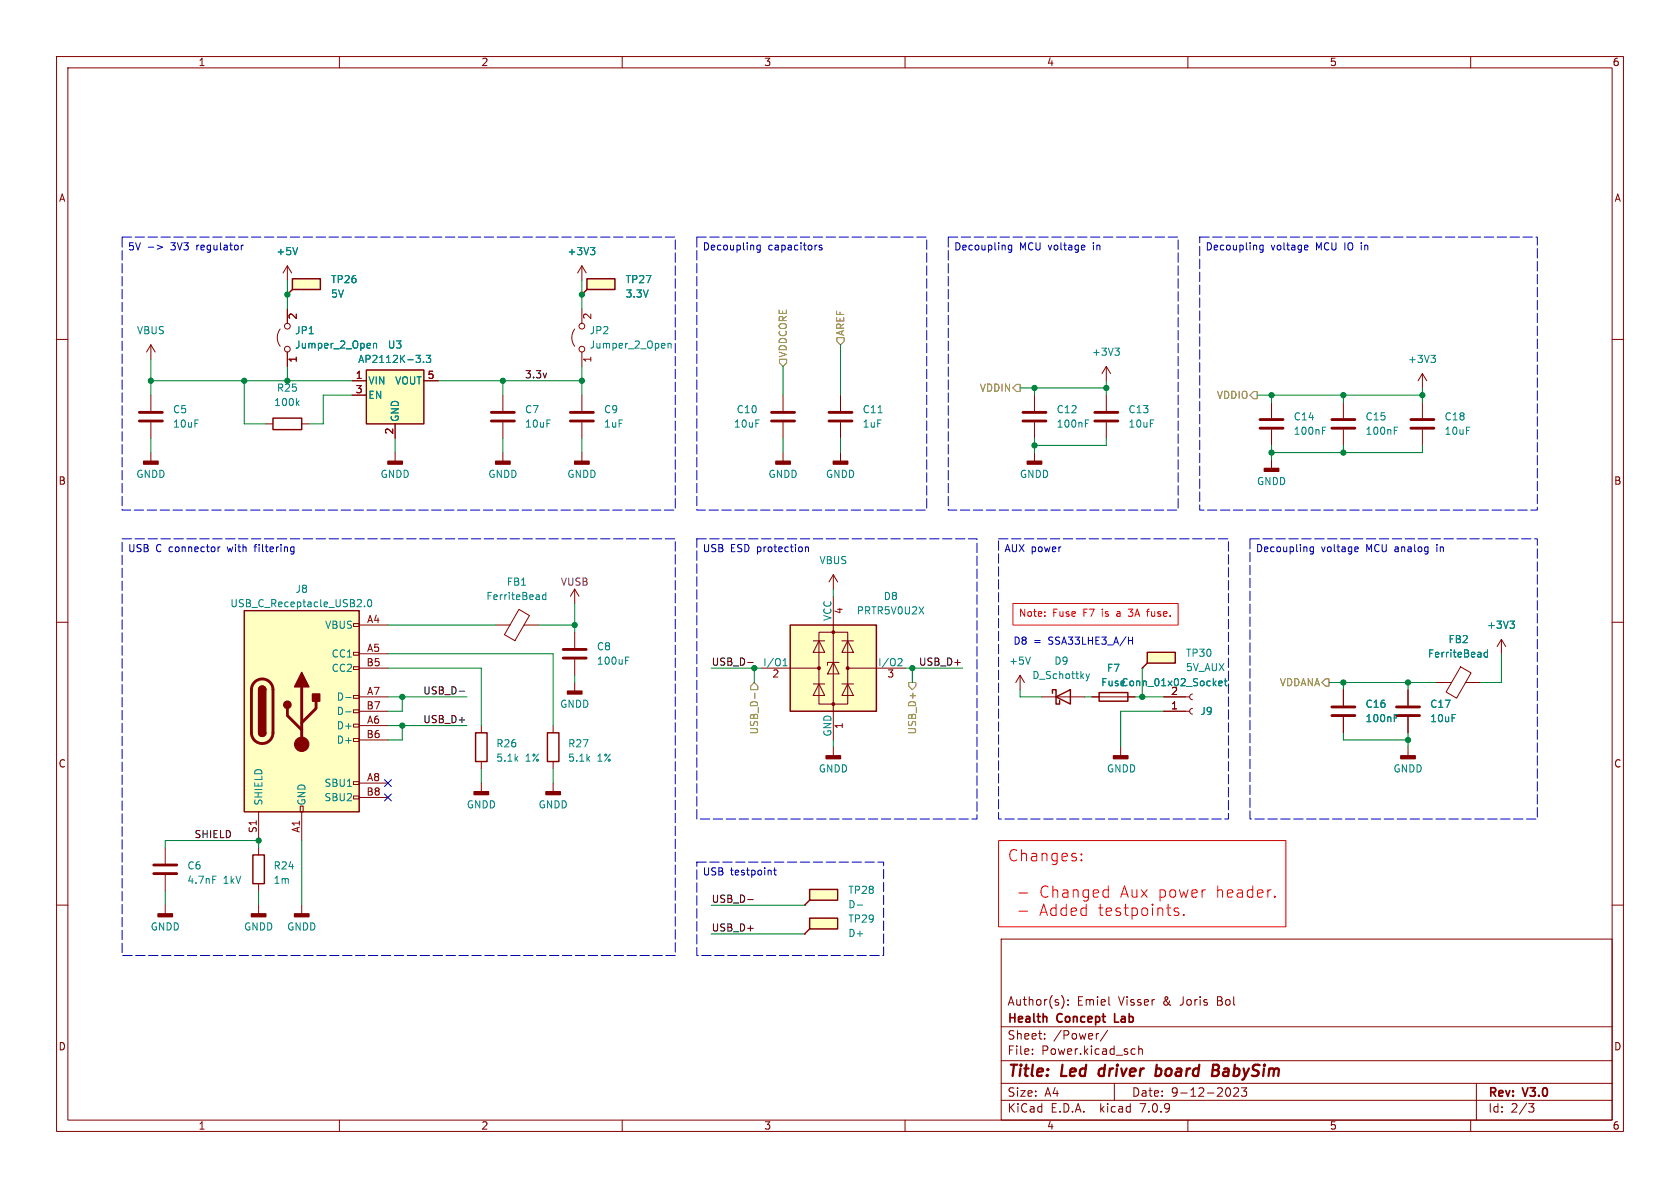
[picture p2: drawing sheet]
<svg xmlns="http://www.w3.org/2000/svg" width="297mm" height="210mm" viewBox="0 0 297 210" stroke-linecap="round" stroke-linejoin="round" font-family="sans-serif">
<g fill="none" stroke="#840000" stroke-width=".18">
<path d="M10 10h277v190h-277zM12 12h273v186h-273zM60 10v2M110 10v2M160 10v2M210 10v2M260 10v2M10 60h2M49.5 58.2a2.54 2.54 0 0 0 0 3M50.8 52.1h.1M50.8 47l-.8 1.3M50.8 47v2.5"/>
<path d="M50.8 54.6v2.6M50.8 47l.8 1.3M101.6 58.2a2.54 2.54 0 0 0 0 3M102.9 52.1h.1M102.9 47v2.5M102.9 54.6v2.6M102.9 47l-.8 1.3M102.9 47l.7 1.3M285 60h2M26.7 61v2.5M26.7 69.9v2.7M26.7 74.7v2.8"/>
<path d="M26.7 61l-.8 1.2M26.7 61l.7 1.2M47 74.9h1.3M50.8 62.2v2.6M53.3 74.9h1.3M62.2 67.3h2.6M62.2 69.9h2.6M69.8 74.9v2.6M74.9 67.3h2.6M88.9 69.9v2.7M88.9 74.7v2.8M102.9 62.2v2.6"/>
<path d="M102.9 69.9v2.7M102.9 74.7v2.8M138.4 69.9v2.7M138.4 74.7v2.8M148.6 69.9v2.7M148.6 74.7v2.8M182.9 69.9v2.7M182.9 74.7v2.8M195.6 64.8v2.5M195.6 69.9v2.7M195.6 74.7v2.8M195.6 64.8l-.8 1.2"/>
<path d="M195.6 64.8l.7 1.2M224.8 71.1v2.8M224.8 75.9v2.8M237.5 71.1v2.8M237.5 75.9v2.8M251.5 66l-.8 1.3M251.5 66v2.6M251.5 71.1v2.8M251.5 75.9v2.8M251.5 66l.7 1.3M26.7 80v1.5M69.8 80v1.5"/>
<path d="M88.9 80v1.5M102.9 80v1.5M138.4 80v1.5M148.6 80v1.5M182.9 80v1.5M224.8 81.3v1.5M10 110h2M62.5 117.9h1v.5h-1zM62.5 115.3h1v.5h-1zM62.5 110.2h1v.5h-1zM63.5 118.1h5.1M63.5 110.5h5.1"/>
<path d="M63.5 115.6h5.1M87.6 110.5h2.6M91.7 107.7l1.9 1.1-2.6 4.5-1.8-1.1zM92.7 110.5h2.5M101.6 104.1v2.6M101.6 111.8v2.8M101.6 116.6v2.8M101.6 104.1l-.8 1.3M101.6 104.1l.8 1.3M134.6 118.1h10.2M143.8 113.3h2M144.8 111.8h5.1v12.7h-5.1z"/>
<path d="M144.8 113.3l1 2h-2zM147.3 117.1l1 2h-2zM147.3 101.6l-.7 1.3M147.3 101.6v2.5M147.3 105.4v25.4M147.3 101.6l.8 1.3M148.3 117.1h-2v.5M148.8 113.3h2.1M149.9 113.3l1 2h-2.1zM149.9 118.1h10.1M180.3 119.4l-.7 1.3M180.3 119.4v2.5"/>
<path d="M180.3 119.4l.8 1.3M201.9 118.1h.1M258.2 117.9l1.9 1-2.6 4.5-1.8-1.1zM265.4 113l-.7 1.3M265.4 113v2.6M265.4 113l.8 1.3M285 110h2M62.5 138.2h1v.5h-1zM62.5 130.6h1v.5h-1zM62.5 128h1v.5h-1zM62.5 125.5h1v.5h-1zM62.5 122.9h1v.5h-1z"/>
<path d="M63.5 123.2h5.1M63.5 125.7h5.1M63.5 128.3h5.1M63.5 138.4h5.1M63.5 130.8h5.1M85.1 128.3v1.2M85.1 134.6v1.3M85.1 138.4v1.6M97.8 128.3v1.2M97.8 134.6v1.3M97.8 138.4v1.6M101.6 120.7v1.5"/>
<path d="M143.8 120.9h2M144.8 120.9l1 2h-2zM147.3 132.1v1.5M148.8 120.9h2.1M149.9 120.9l1 2h-2.1zM184.1 123.2h7.7M193 123.2h7.7M198.1 132.1v1.5M205.7 123.2h4.6M205.7 125.7h4.6M210.8 122.7l-.3 .1-.2 .4 .2 .3 .3 .2M210.8 125.2l-.3 .2-.2 .3 .2 .4 .3 .1"/>
<path d="M237.5 121.9v2.8M237.5 126.7v2.8M248.9 121.9v2.8M248.9 126.7v2.8M248.9 132.1v1.5M254 120.7h2.6M259.1 120.7h2.5M10 160h2M29.2 149.9v2.8M29.2 154.7v2.8M45.7 143.5v5.1M45.7 149.9v1.2"/>
<path d="M45.7 156.2v1.3M53.1 142.5h.5v1h-.5zM53.3 143.5v5.1M62.5 140.7h1v.5h-1zM63.5 141h5.1M285 160h2M29.2 160v1.5M45.7 160v1.5M53.3 160v1.5M142.2 165.1h.1M142.2 160h.1M177 166h108v32h-108z"/>
<path d="M187.7 176a1.72 1.72 0 0 1 0 2.3M188.8 177.6v.1M188.8 176.8v.1M196.1 177.6l.1 .1M60 198v2M110 198v2M160 198v2M177 194.5h108M177 191.5h108M177 187.5h108M177 181.5h108M182.5 186.3v.1"/>
<path d="M182.5 185.5v.1M184.7 183.6v.1M184.7 182.8v.1M194.2 182.7l-.2 .1M195.8 182.1l-1.3 2M197 191.5v3M200.2 185.4l.5 .1M200.7 186.3l-.5 .1M201.3 185.5l.2-.1 .4 .1 .1 .9M201.3 184.9v1.5M210 198v2M217.4 192.4l.1 .8-.1 .5-.2 .1"/>
<path d="M218.9 192.4v.5l-.9 .9h1M220.4 192.3l-.5 .6 .4 .1v.7l-.2 .1h-.4l-.2-.1M260 198v2M261 191.5v6.5M270.2 195.1h1l-.5 .6 .4 .1 .1 .5-.3 .3h-.4"/>
<circle cx="50.8" cy="57.7" r=".51"/>
<circle cx="102.9" cy="57.7" r=".51"/>
<circle cx="50.8" cy="61.7" r=".51"/>
<circle cx="102.9" cy="61.7" r=".51"/>
</g>
<path d="M194.4 189.1l-.2 .7 .3 .4M204.4 189l.2-.1 .6 .1M204.5 188.2l-.2 2M205.1 190a.66 .66 0 0 1-.8 .1M214.4 189.2h.7M214.5 188.2h.7a.49 .49 0 0 1 .3 .5 .49 .49 0 0 1-.4 .5M215.1 189.2l.2 .1a.58 .58 0 0 1-.3 .9h-.7" fill="none" stroke="#840000" stroke-width=".4"/>
<path d="M184.8 179.7l.3 .2v.8M197.1 179.2v1.5h.7" fill="none" stroke="#840000" stroke-width=".3"/>
<g fill="none" stroke="#840000" stroke-width=".25">
<path d="M51.7 49.3h4.9v1.9h-4.9zM51.7 51.2l-.9 .9M103.8 49.3h4.9v1.9h-4.9zM103.8 51.2l-.9 .9M48.3 73.9h5v2h-5zM64.8 65.4h10.1v9.5h-10.1zM43.2 108h20.3v35.5h-20.3zM139.7 110.5h15.2v15.2h-15.2zM202.8 115.3h5v1.9h-5zM202.8 117.2l-.9 .9M45.7 129.5a.64 .64 0 0 0 .7 .7 .64 .64 0 0 0 .6-.7M45.7 121.9a.64 .64 0 0 1 .7-.6 .64 .64 0 0 1 .6 .6"/>
<path d="M84.1 129.5h2v5.1h-2zM96.8 129.5h2v5.1h-2zM186.1 122.6v-.7h.6v2.6h.6v-.7M186.7 123.2l2.5-1.3v2.6zM194.3 122.4h5.1v1.6h-5.1zM44.7 151.1h2v5.1h-2zM143.1 157.2h5v1.9h-5zM143.1 159.1l-.9 .9M143.1 162.3h5v1.9h-5zM143.1 164.2l-.9 .9"/>
</g>
<g fill="none" stroke="#840000" stroke-width=".51">
<path d="M24.6 74.4h4.1M24.6 72.9h4.1M86.9 74.4h4M86.9 72.9h4M100.8 74.4h4.1M100.8 72.9h4.1M136.4 74.4h4.1M136.4 72.9h4.1M146.6 74.4h4M146.6 72.9h4M180.8 74.4h4.1M180.8 72.9h4.1"/>
<path d="M193.5 74.4h4.1M193.5 72.9h4.1M222.8 75.7h4M222.8 74.2h4M235.5 75.7h4M235.5 74.2h4M249.4 75.7h4.1M249.4 74.2h4.1M99.6 116.3h4M99.6 114.8h4M45 120.6a1.9 1.9 0 0 1 2.1-.4 1.9 1.9 0 0 1 1.2 1.7v7.6a1.91 1.91 0 0 1-1.9 1.9 1.91 1.91 0 0 1-2-1.9l.1-7.7 .1-.7zM50.8 125.2v1.3l2.5 2.5"/>
<path d="M53.3 121.4v10.2M55.9 124v1.2l-2.6 2.6M235.5 126.5h4M235.5 125h4M246.9 126.5h4.1M246.9 125h4.1M27.2 154.4h4M27.2 152.9h4"/>
</g>
<g fill="none" stroke="#008484" stroke-width=".18">
<path d="M52.6 43.8l-.4 1.2M104.4 43.8h.8l-.5 .4M104.9 44.2l.3 .3v.3l-.3 .2M52.5 71.2l.4 .5M52.9 70.9l-.5 .4M66 60.7v.8M66 60.8l.2-.1 .3 .1 .1 .7M73.5 62.8h.8l-.4 .5M74.3 63.4v.6M74.9 64v.1M75.4 62.8h.7l-.4 .5 .4 .1v.6l-.2 .1-.5-.1M118.1 60.8l.2-.1 .3 .1v.7"/>
<path d="M118.1 60.7v.8M155.2 73h.8M191.9 74.8h.4M191.9 74.2h.6M197.1 61.5h.8l-.4 .5M197.6 62l.3 .3v.3l-.3 .2M233.8 76.1h.4M233.8 75.5h.6M246.5 76.1h.4M246.5 75.5h.6M253 62.8h.8l-.5 .5M253.5 63.3l.3 .2v.3l-.3 .3"/>
<path d="M64.4 107.1v.2M65.1 106.1l.2-.1a.68 .68 0 0 1 .4 .6 .68 .68 0 0 1-.4 .7l-.2-.2-.1-.3zM96.5 105.2l-.4-.1-.2 .3 .1 .5h.5M96.5 104.7v1.3M110.6 116.8h.4M110.6 116.1h.6M138.4 117.7h.8M138.4 116.8l.4-.4v1.3M158.9 116.4l.5 .1 .1 .3-.8 .9h.8M182.2 116.1l-.5 1.3M192 119.1l.3 .9M192.3 120l-.3 .4"/>
<path d="M192.6 119.1l-.3 .9M216.6 120v1l.3 .2M263 115.4l-.4-.1-.2 .2 .1 .6h.5M263 114.9v1.2M266.9 109.8h.8l-.4 .5M267.5 110.3l.2 .2v.3l-.2 .3M61.1 123.3h1M61.1 125.8h1M215.5 120.8l.6-.1-.1-.3h-.4l-.1 .2v.6h.5M216.4 120.4h.5M246.5 126.9h.4M246.5 126.3h.6"/>
<path d="M37.6 154.9h.6M151.5 160h1"/>
</g>
<g fill="#840000" stroke="#840000" stroke-width=".25">
<path d="M196.8 133.6h2.6v.5h-2.6z"/>
<path d="M100.3 122.2h2.6v.5h-2.6z"/>
<path d="M101.6 81.5h2.5v.5h-2.5z"/>
<path d="M247.6 133.6h2.6v.5h-2.6z"/>
<path d="M25.4 81.5h2.5v.5h-2.5z"/>
<path d="M87.6 81.5h2.6v.5h-2.6z"/>
<path d="M27.9 161.5h2.6v.6h-2.6z"/>
<path d="M52.1 161.5h2.5v.6h-2.5z"/>
<path d="M45.7 129.5h1.3a.64 .64 0 0 1-.6 .7 .64 .64 0 0 1-.7-.7z"/>
<path d="M45.7 121.9h1.3v7.6h-1.3z"/>
<path d="M45.9 121.5a.64 .64 0 0 1 .7-.2 .64 .64 0 0 1 .4 .6h-1.3z"/>
<path d="M53.3 118.9l1.3 2.5h-2.5z"/>
<path d="M55.2 122.7h1.3v1.3h-1.3z"/>
<path d="M44.4 161.5h2.6v.6h-2.6z"/>
<path d="M68.6 81.5h2.5v.5h-2.5z"/>
<path d="M96.5 140h2.6v.5h-2.6z"/>
<path d="M83.8 140h2.6v.5h-2.6z"/>
<path d="M146 133.6h2.6v.5h-2.6z"/>
<path d="M181.6 81.5h2.5v.5h-2.5z"/>
<path d="M147.3 81.5h2.6v.5h-2.6z"/>
<path d="M137.2 81.5h2.5v.5h-2.5z"/>
<path d="M223.5 82.8h2.6v.5h-2.6z"/>
<circle cx="50.8" cy="124.6" r=".63"/>
</g>
<g fill="#ffffc2" stroke="#ffffc2" stroke-width=".18">
<path d="M202.8 115.3h5v1.9h-5z"/>
<path d="M103.8 49.3h4.9v1.9h-4.9z"/>
<path d="M51.7 49.3h4.9v1.9h-4.9z"/>
<path d="M139.7 110.5h15.2v15.2h-15.2z"/>
<path d="M43.2 108h20.3v35.5h-20.3z"/>
<path d="M64.8 65.4h10.1v9.5h-10.1z"/>
<path d="M143.1 162.3h5v1.9h-5z"/>
<path d="M143.1 157.2h5v1.9h-5z"/>
</g>
<g fill="#840000" stroke="#840000" stroke-width=".18">
<circle cx="144.8" cy="118.1" r=".25"/>
<circle cx="147.3" cy="124.5" r=".25"/>
<circle cx="147.3" cy="111.8" r=".25"/>
<circle cx="149.9" cy="118.1" r=".25"/>
<circle cx="53.3" cy="131.6" r="1.27"/>
</g>
<path d="M148 59.7h1.2v.6l-.6 .7-.6-.7zM137.8 63.5h1.3v.6l-.7 .7-.6-.7zM179.7 67.9h.6v1.3h-.6l-.6-.6zM221.6 69.2h.6v1.3h-.6l-.6-.6zM133.3 120.7l.7 .6v.6h-1.3v-.6zM133.4 122.5v1M160.7 120.7h1.2v.6l-.6 .6-.6-.6zM234.3 120h.6v1.3h-.6l-.6-.6z" fill="none" stroke="#848400" stroke-width=".18"/>
<path d="M132.2 117.1h.9M81.2 122.2h.9M132.2 159h.9" fill="none" stroke="#000" stroke-width=".18"/>
<g fill="none" stroke="#0000c2" stroke-width=".18">
<path d="M26.2 43.7h1M27.8 43.3l1 .4-1 .4M42.7 43.3v.9M43 43.3l-.3 .3M134.4 43.3v1.1l-.2 .2-.3-.1M134.4 43.4l-.4-.1-.2 .3 .1 .5h.5M144.3 43.3h.1M145.3 43.4l-.3-.1-.2 .2 .1 .2 .4 .1v.3h-.5M178.9 43.3v1.1l-.3 .2-.3-.1M178.9 43.4l-.4-.1-.3 .3 .2 .5h.5M191.6 43.3l.2 .3-.6 .2M191.7 44.1l-.1 .1"/>
<path d="M223.3 43.3v1.1l-.2 .2-.3-.1M223.3 43.4l-.4-.1-.2 .3 .1 .5h.5M230.8 43.3l.4 .1v.2l-.6 .2M231.2 44.1l-.4 .1M38.5 96.7v.8M38.9 96.7l-.4 .2M51.6 96.7h.4M52 96.7v1l-.1 .2h-.3M52 97.5h-.4M142.4 96.7v.8M142.4 96.8l.2-.1h.3v.8M232.2 96.7h-.4l-.2 .2 .1 .6h.5"/>
<path d="M232.2 96.7v1l-.2 .2h-.4M239.7 96.7h.4v.3l-.6 .1M240.1 97.5h-.4M199.5 113.2h.7M200.2 112.6v1.3M136.8 153.8h.4M136.9 153.4v1.1l.3 .2"/>
</g>
<path d="M21.6 41.9h97.8v48.3h-97.8zM123.2 41.9h40.6v48.3h-40.6zM167.6 41.9h40.7v48.3h-40.7zM212.1 41.9h59.7v48.3h-59.7zM21.6 95.3h97.8v73.6h-97.8zM123.2 95.3h49.5v49.5h-49.5zM176.5 95.3h40.7v49.5h-40.7zM221 95.3h50.8v49.5h-50.8zM123.2 152.4h33v16.5h-33z" fill="none" stroke="#0000c2" stroke-width=".18" stroke-dasharray="1.7 .6"/>
<g fill="none" stroke="#f00" stroke-width=".18">
<path d="M179.1 106.7h29.2v3.8h-29.2zM184.7 108.8v.2M184.7 108.2v.1M199.5 107.7h.8M199.5 108.8l.2 .2M202.7 108.1h.5M203.2 107.7h-.3M176.5 148.6h50.8v15.2h-50.8zM180.1 157.9h1.6M191.2 152l.1 .1-.1 .1M191.2 152l-.1 .1 .1 .1M191.2 150.9v.2"/>
<path d="M191.2 152v.2M191.2 150.9l.1 .1-.1 .1M191.2 150.9l-.1 .1 .1 .1M195.7 157.3l.2 .1M195.9 156.6v2M195.9 158.5l-.2 .1M225.4 158.4l.1 .1-.1 .1M225.4 158.4l-.1 .1 .1 .1M225.4 158.4v.2M180.1 161.1h1.6M207.8 160.5l-.2 .3 .1 .3 .6 .2 .1 .3-.3 .2-.5-.1M208.1 160.5l.2 .1"/>
<path d="M209.3 161.6l.1 .1-.1 .1M209.3 161.6l-.1 .1 .1 .1M209.3 161.6v.2"/>
</g>
<g fill="none" stroke="#008400" stroke-width=".18">
<path d="M50.8 49.5v5.1M102.9 49.5v5.1M26.7 67.3h35.5M26.7 63.5v6.4M26.7 77.5v2.5M43.2 67.3v7.6h3.8M50.8 64.8v2.5M62.2 69.9h-5.1v5h-2.5M69.8 77.5v2.5M77.5 67.3h25.4M88.9 67.3v2.6M88.9 77.5v2.5"/>
<path d="M102.9 64.8v5.1M102.9 77.5v2.5M138.4 64.8v5.1M138.4 77.5v2.5M148.6 61v8.9M148.6 77.5v2.5M180.3 68.6h15.3M182.9 68.6v1.3M182.9 77.5v2.5M195.6 67.3v2.6M195.6 77.5v1.2h-12.7M222.2 69.9h29.3"/>
<path d="M224.8 69.9v1.2M224.8 78.7v2.6M237.5 69.9v1.2M237.5 78.7v1.3M251.5 78.7v1.3h-26.7M251.5 68.6v2.5M68.6 118.1h16.5v10.2M68.6 115.6h29.2v12.7M68.6 110.5h19M95.2 110.5h6.4M101.6 106.7v5.1M101.6 119.4v1.3"/>
<path d="M125.7 118.1h8.9M133.3 118.1v2.6M147.3 104.1v1.3M160 118.1h10.2M161.3 118.1v2.6M201.9 118.1v5.1M265.4 115.6v5.1h-3.8M68.6 123.2h13.9M68.6 128.3h13.9M71.1 123.2v2.5h-2.5M71.1 128.3v2.5h-2.5M85.1 135.9v2.5"/>
<path d="M97.8 135.9v2.5M147.3 130.8v1.3M180.3 121.9v1.3h3.8M191.8 123.2h1.2M200.7 123.2h5M205.7 125.7h-7.6v6.4M234.9 120.7h19.1M237.5 120.7v1.2M237.5 129.5v1.3h11.4M248.9 120.7v1.2M248.9 129.5v2.6M29.2 149.9v-1.3h16.5v1.3"/>
<path d="M29.2 157.5v2.5M45.7 157.5v2.5M53.3 148.6v11.4M125.7 165.1h16.5M125.7 160h16.5"/>
</g>
<path d="M68 137.8l1.2 1.2M69.2 137.8l-1.2 1.2M68 140.4l1.2 1.2M69.2 140.4l-1.2 1.2" fill="none" stroke="#000084" stroke-width=".18"/>
<g fill="#008400" stroke="#008400" stroke-width=".18">
<circle cx="237.5" cy="120.7" r=".46"/>
<circle cx="248.9" cy="120.7" r=".46"/>
<circle cx="237.5" cy="80" r=".46"/>
<circle cx="248.9" cy="130.8" r=".46"/>
<circle cx="102.9" cy="52.1" r=".46"/>
<circle cx="88.9" cy="67.3" r=".46"/>
<circle cx="102.9" cy="67.3" r=".46"/>
<circle cx="71.1" cy="123.2" r=".46"/>
<circle cx="45.7" cy="148.6" r=".46"/>
<circle cx="71.1" cy="128.3" r=".46"/>
<circle cx="161.3" cy="118.1" r=".46"/>
<circle cx="201.9" cy="123.2" r=".46"/>
<circle cx="133.3" cy="118.1" r=".46"/>
<circle cx="101.6" cy="110.5" r=".46"/>
<circle cx="195.6" cy="68.6" r=".46"/>
<circle cx="182.9" cy="78.7" r=".46"/>
<circle cx="182.9" cy="68.6" r=".46"/>
<circle cx="224.8" cy="80" r=".46"/>
<circle cx="237.5" cy="69.9" r=".46"/>
<circle cx="224.8" cy="69.9" r=".46"/>
<circle cx="251.5" cy="69.9" r=".46"/>
<circle cx="50.8" cy="52.1" r=".46"/>
<circle cx="50.8" cy="67.3" r=".46"/>
<circle cx="43.2" cy="67.3" r=".46"/>
<circle cx="26.7" cy="67.3" r=".46"/>
</g>
<g font-size="2.8" fill="#f00">
<text x="178" y="152.5">Changes:</text>
<text x="183.7" y="159">Changed</text>
<text x="198" y="159">Aux power</text>
<text x="215" y="159">header.</text>
<text x="183.7" y="162.2">Added</text>
<text x="194.1" y="162.2">testpoints.</text>
</g>
<g font-size="2.8" fill="#840000">
<text x="178" y="190.9">Title:</text>
<text x="187.7" y="190.9">Led</text>
<text x="195.1" y="190.9">driver</text>
<text x="205.9" y="190.9">board</text>
<text x="216.7" y="190.9">BabySim</text>
</g>
<g font-size="2.1" fill="#840000">
<text x="178" y="178">Author(s):</text>
<text x="190.4" y="178">Emiel</text>
<text x="197.8" y="178">Visser</text>
<text x="205.8" y="178">&amp;</text>
<text x="208.9" y="178">Joris</text>
<text x="215.6" y="178">Bol</text>
<text x="178" y="184">Sheet:</text>
<text x="178" y="181.2">Health</text>
<text x="186.2" y="184">/Power/</text>
<text x="187" y="181.2">Concept</text>
<text x="197.7" y="181.2">Lab</text>
<text x="178" y="186.7">File:</text>
<text x="184.1" y="186.7">Power.kicad_sch</text>
<text x="178" y="196.9">KiCad</text>
<text x="178" y="194.1">Size:</text>
<text x="184.7" y="194.1">A4</text>
<text x="185.7" y="196.9">E.D.A.</text>
<text x="194.6" y="196.9">kicad</text>
<text x="200" y="194.1">Date:</text>
<text x="201.8" y="196.9">7.0.9</text>
<text x="207" y="194.1">9-12-2023</text>
<text x="263" y="194.3">Rev:</text>
<text x="263" y="196.9">Id:</text>
<text x="267.1" y="196.9">2/3</text>
<text x="269.4" y="194.3">V3.0</text>
</g>
<g font-size="1.8" fill="#840000">
<text x="35" y="11.9">1</text>
<text x="85" y="11.9">2</text>
<text x="135" y="11.9">3</text>
<text x="185" y="11.9">4</text>
<text x="235" y="11.9">5</text>
<text x="285" y="11.9">6</text>
<text x="10.3" y="35.9">A</text>
<text x="285.3" y="35.9">A</text>
<text x="52.8" y="56.6" transform="rotate(-90 52.8 56.6)">2</text>
<text x="104.9" y="56.6" transform="rotate(-90 104.9 56.6)">2</text>
<text x="52.8" y="64.2" transform="rotate(-90 52.8 64.2)">1</text>
<text x="104.9" y="64.2" transform="rotate(-90 104.9 64.2)">1</text>
<text x="62.8" y="67.1">1</text>
<text x="62.8" y="69.6">3</text>
<text x="75.5" y="67.1">5</text>
<text x="69.6" y="76.9" transform="rotate(-90 69.6 76.9)">2</text>
<text x="10.3" y="85.9">B</text>
<text x="285.3" y="85.9">B</text>
<text x="64.8" y="110.2">A4</text>
<text x="149.3" y="108.7" transform="rotate(-90 149.3 108.7)">4</text>
<text x="64.7" y="117.9">B5</text>
<text x="64.8" y="115.3">A5</text>
<text x="64.7" y="125.5">B7</text>
<text x="64.8" y="122.9">A7</text>
<text x="136.5" y="120.1">2</text>
<text x="156.8" y="120.1">3</text>
<text x="206.9" y="125.5">1</text>
<text x="206.9" y="122.9">2</text>
<text x="64.7" y="130.6">B6</text>
<text x="64.8" y="128">A6</text>
<text x="149.3" y="129" transform="rotate(-90 149.3 129)">1</text>
<text x="10.3" y="135.9">C</text>
<text x="285.3" y="135.9">C</text>
<text x="64.7" y="140.7">B8</text>
<text x="64.8" y="138.2">A8</text>
<text x="45.5" y="147.4" transform="rotate(-90 45.5 147.4)">S1</text>
<text x="53.1" y="147.3" transform="rotate(-90 53.1 147.3)">A1</text>
<text x="10.3" y="185.9">D</text>
<text x="285.3" y="185.9">D</text>
<text x="35" y="199.9">1</text>
<text x="85" y="199.9">2</text>
<text x="135" y="199.9">3</text>
<text x="185" y="199.9">4</text>
<text x="235" y="199.9">5</text>
<text x="285" y="199.9">6</text>
</g>
<g font-size="1.8" fill="#0000c2">
<text x="22.5" y="44.6">5V</text>
<text x="30.3" y="44.6">3V3</text>
<text x="35" y="44.6">regulator</text>
<text x="124.1" y="44.6">Decoupling</text>
<text x="135.8" y="44.6">capacitors</text>
<text x="168.6" y="44.6">Decoupling</text>
<text x="180.2" y="44.6">MCU voltage</text>
<text x="193.5" y="44.6">in</text>
<text x="213" y="44.6">Decoupling</text>
<text x="224.7" y="44.6">voltage</text>
<text x="232.7" y="44.6">MCU IO in</text>
<text x="22.5" y="97.9">USB</text>
<text x="27.5" y="97.9">C connector</text>
<text x="40.5" y="97.9">with</text>
<text x="45.5" y="97.9">filtering</text>
<text x="124.1" y="97.9">USB</text>
<text x="129.1" y="97.9">ESD protection</text>
<text x="177.5" y="97.9">AUX power</text>
<text x="221.9" y="97.9">Decoupling</text>
<text x="233.6" y="97.9">voltage</text>
<text x="241.6" y="97.9">MCU analog</text>
<text x="254.4" y="97.9">in</text>
<text x="179.1" y="114.1">D8</text>
<text x="182.7" y="114.1">=</text>
<text x="185.5" y="114.1">SSA33LHE3_A/H</text>
<text x="124.1" y="155.1">USB</text>
<text x="129.1" y="155.1">testpoint</text>
</g>
<g font-size="1.8" fill="#008484">
<text x="48.8" y="45.3">+5V</text>
<text x="100.2" y="45.3">+3V3</text>
<text x="58.4" y="52.8">5V</text>
<text x="58.4" y="50.3">TP26</text>
<text x="110.5" y="50.3">TP27</text>
<text x="110.5" y="52.8">3.3V</text>
<text x="24.1" y="59.3">VBUS</text>
<text x="52.1" y="59.3">JP1</text>
<text x="104.1" y="59.3">JP2</text>
<text x="52.1" y="61.8">Jumper_2_Open</text>
<text x="63.2" y="64.4">AP2112K-3.3</text>
<text x="68.5" y="61.8">U3</text>
<text x="104.1" y="61.8">Jumper_2_Open</text>
<text x="192.9" y="63.1">+3V3</text>
<text x="248.8" y="64.4">+3V3</text>
<text x="48.4" y="72">100k</text>
<text x="48.9" y="69.4">R25</text>
<text x="65" y="68.2">VIN</text>
<text x="65" y="70.7">EN</text>
<text x="69.8" y="68.2">VOUT</text>
<text x="30.5" y="73.3">C5</text>
<text x="30.5" y="75.8">10uF</text>
<text x="70.7" y="74.7" transform="rotate(-90 70.7 74.7)">GND</text>
<text x="92.7" y="73.3">C7</text>
<text x="92.7" y="75.8">10uF</text>
<text x="106.7" y="73.3">C9</text>
<text x="106.7" y="75.8">1uF</text>
<text x="129.6" y="75.8">10uF</text>
<text x="130.1" y="73.3">C10</text>
<text x="152.4" y="75.8">1uF</text>
<text x="152.4" y="73.3">C11</text>
<text x="186.7" y="75.8">100nF</text>
<text x="186.7" y="73.3">C12</text>
<text x="199.4" y="73.3">C13</text>
<text x="199.4" y="75.8">10uF</text>
<text x="228.6" y="77.1">100nF</text>
<text x="228.6" y="74.5">C14</text>
<text x="241.3" y="77.1">100nF</text>
<text x="241.3" y="74.5">C15</text>
<text x="255.3" y="74.5">C18</text>
<text x="255.3" y="77.1">10uF</text>
<text x="24" y="84.7">GNDD</text>
<text x="67.2" y="84.7">GNDD</text>
<text x="86.2" y="84.7">GNDD</text>
<text x="100.2" y="84.7">GNDD</text>
<text x="135.8" y="84.7">GNDD</text>
<text x="145.9" y="84.7">GNDD</text>
<text x="180.2" y="84.7">GNDD</text>
<text x="222.1" y="86">GNDD</text>
<text x="144.8" y="99.9">VBUS</text>
<text x="40.6" y="107.5">USB_C_Receptacle_USB2.0</text>
<text x="52.1" y="105">J8</text>
<text x="85.9" y="106.3">FerriteBead</text>
<text x="89.5" y="103.7">FB1</text>
<text x="156.1" y="106.3">D8</text>
<text x="57.4" y="111.4">VBUS</text>
<text x="147.1" y="109.9" transform="rotate(-90 147.1 109.9)">VCC</text>
<text x="151.4" y="108.8">PRTR5V0U2X</text>
<text x="256" y="113.9">FB2</text>
<text x="262.8" y="111.4">+3V3</text>
<text x="58.5" y="116.4">CC1</text>
<text x="58.5" y="119">CC2</text>
<text x="105.4" y="115.2">C8</text>
<text x="105.4" y="117.7">100uF</text>
<text x="134.8" y="117.9">I/O1</text>
<text x="155.1" y="117.9">I/O2</text>
<text x="178.3" y="117.7">+5V</text>
<text x="186.3" y="117.7">D9</text>
<text x="195.6" y="119">F7</text>
<text x="209.6" y="118.8">5V_AUX</text>
<text x="209.6" y="116.3">TP30</text>
<text x="252.3" y="116.4">FerriteBead</text>
<text x="59.4" y="124.1">D-</text>
<text x="98.9" y="125.3">GNDD</text>
<text x="182.4" y="120.2">D_Schottky</text>
<text x="194.6" y="121.5">FuseConn_01x02_Socket</text>
<text x="241.3" y="125.3">C16</text>
<text x="252.7" y="125.3">C17</text>
<text x="59.4" y="129.1">D+</text>
<text x="59.4" y="131.7">D+</text>
<text x="59.4" y="126.6">D-</text>
<text x="147.1" y="130.3" transform="rotate(-90 147.1 130.3)">GND</text>
<text x="212.1" y="126.6">J9</text>
<text x="241.3" y="127.9">100nF</text>
<text x="252.7" y="127.9">10uF</text>
<text x="87.6" y="132.3">R26</text>
<text x="87.6" y="134.8">5.1k</text>
<text x="92.9" y="134.8">1%</text>
<text x="100.3" y="132.3">R27</text>
<text x="100.3" y="134.8">5.1k</text>
<text x="105.6" y="134.8">1%</text>
<text x="144.6" y="136.8">GNDD</text>
<text x="195.6" y="136.8">GNDD</text>
<text x="246.2" y="136.8">GNDD</text>
<text x="46.6" y="142.5" transform="rotate(-90 46.6 142.5)">SHIELD</text>
<text x="54.2" y="142.5" transform="rotate(-90 54.2 142.5)">GND</text>
<text x="57.3" y="139.3">SBU1</text>
<text x="57.3" y="141.8">SBU2</text>
<text x="82.4" y="143.1">GNDD</text>
<text x="95.1" y="143.1">GNDD</text>
<text x="33" y="153.9">C6</text>
<text x="48.3" y="153.9">R24</text>
<text x="33" y="156.4">4.7nF</text>
<text x="39.5" y="156.4">1kV</text>
<text x="48.3" y="156.4">1m</text>
<text x="149.9" y="158.2">TP28</text>
<text x="149.9" y="160.8">D-</text>
<text x="26.5" y="164.7">GNDD</text>
<text x="43" y="164.7">GNDD</text>
<text x="50.7" y="164.7">GNDD</text>
<text x="149.9" y="163.3">TP29</text>
<text x="149.9" y="165.8">D+</text>
</g>
<g font-size="1.8" fill="#848400">
<text x="149.5" y="59.5" transform="rotate(-90 149.5 59.5)">AREF</text>
<text x="139.3" y="63.3" transform="rotate(-90 139.3 63.3)">VDDCORE</text>
<text x="173.1" y="69.4">VDDIN</text>
<text x="215" y="70.7">VDDIO</text>
<text x="226.1" y="121.5">VDDANA</text>
<text x="134.2" y="129.9" transform="rotate(-90 134.2 129.9)">USB_D-</text>
<text x="162.2" y="129.9" transform="rotate(-90 162.2 129.9)">USB_D+</text>
</g>
<g font-size="1.8">
<text x="92.7" y="67">3.3v</text>
<text x="125.7" y="117.8">USB_D-</text>
<text x="162.4" y="117.8">USB_D+</text>
<text x="74.7" y="122.8">USB_D-</text>
<text x="74.7" y="127.9">USB_D+</text>
<text x="34.3" y="148.2">SHIELD</text>
<text x="125.7" y="159.7">USB_D-</text>
<text x="125.7" y="164.8">USB_D+</text>
</g>
<text font-size="1.8" fill="#840084" x="99" y="103.7">VUSB</text>
<g font-size="1.8" fill="#f00">
<text x="180" y="109.4">Note:</text>
<text x="186.1" y="109.4">Fuse</text>
<text x="191.6" y="109.4">F7</text>
<text x="195.1" y="109.4">is</text>
<text x="197.9" y="109.4">a</text>
<text x="200.2" y="109.4">3A</text>
<text x="203.7" y="109.4">fuse.</text>
</g>
</svg>
